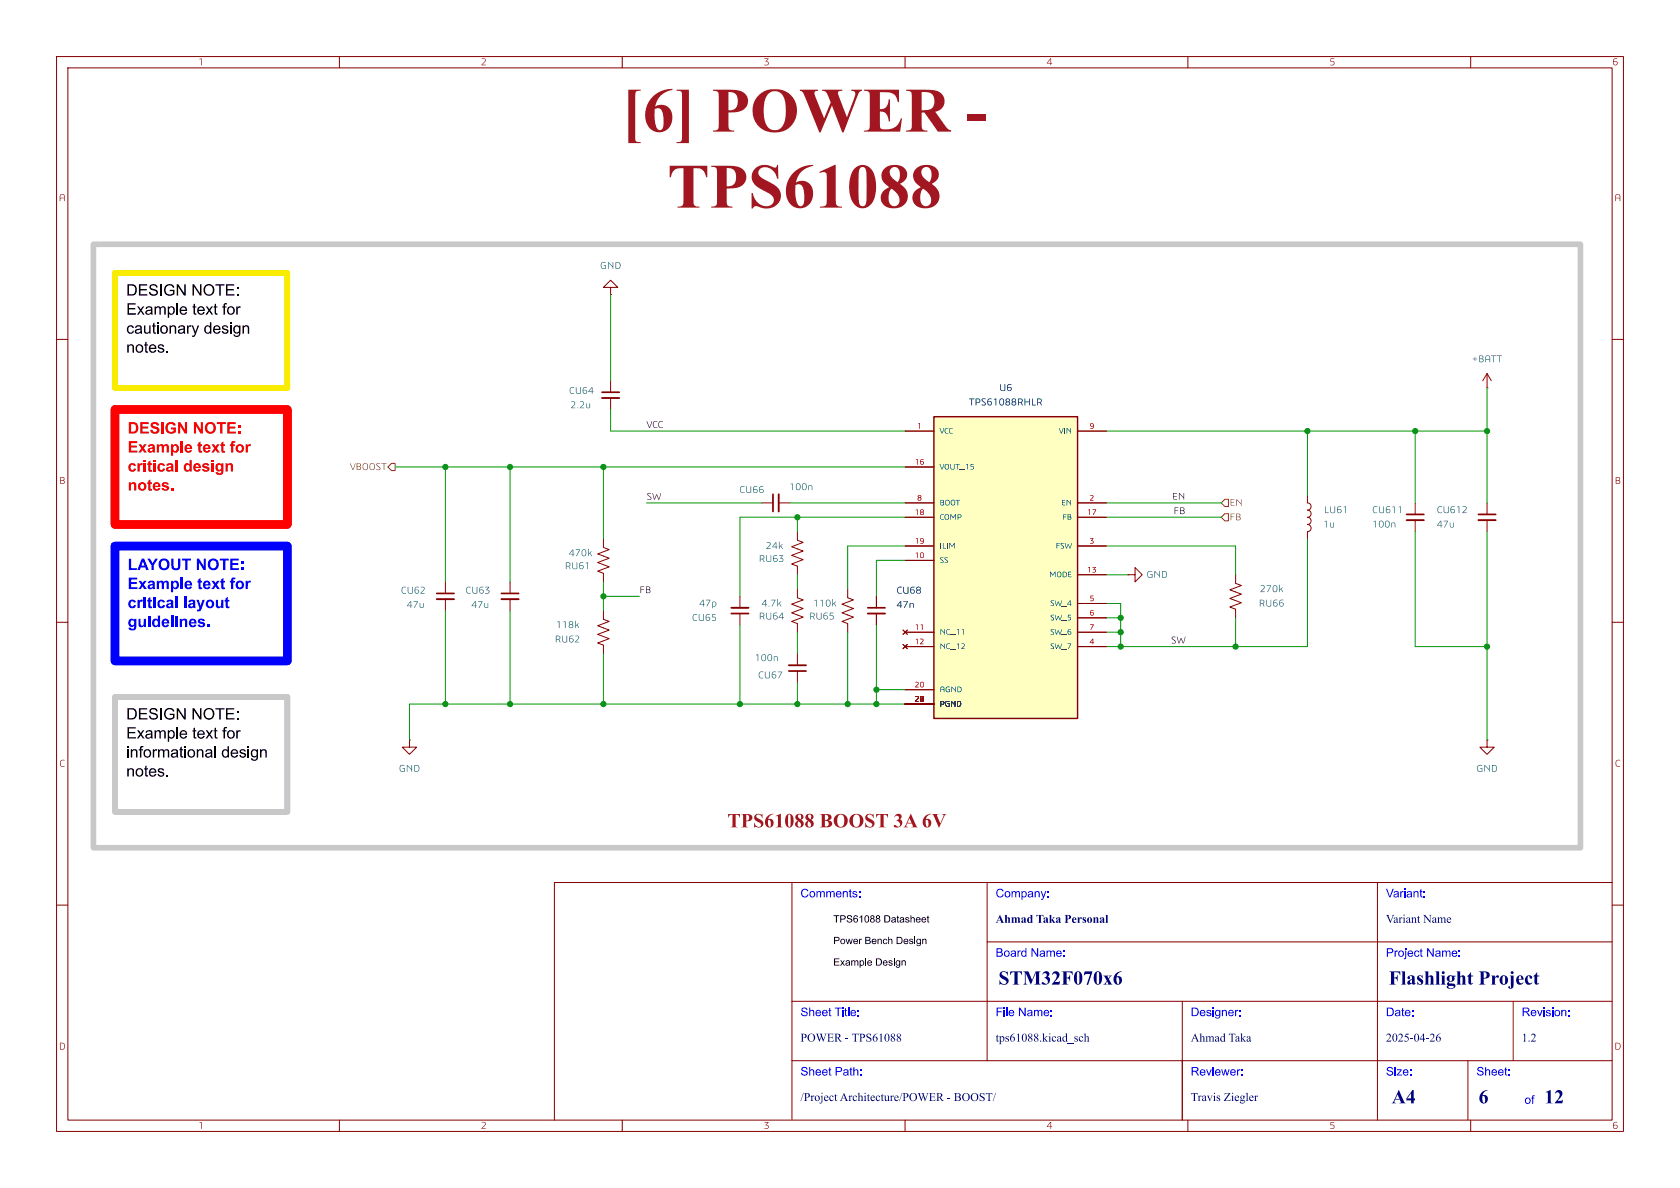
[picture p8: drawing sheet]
<svg xmlns="http://www.w3.org/2000/svg" width="297mm" height="210mm" viewBox="0 0 297 210" stroke-linecap="round" stroke-linejoin="round" font-family="sans-serif">
<g fill="none" stroke="#840000" stroke-width=".18">
<path d="M10 10h277v190h-277zM12 12h273v186h-273zM60 10v2M110 10v2M160 10v2M210 10v2M260 10v2M107.9 50.8h1.3l-1.3-1.3-1.2 1.3h1.2v1.3M107.9 52.1h.1M10 60h2M107.9 67.3v2M107.9 70.4v2"/>
<path d="M285 60h2M106.7 95.3v1.5l1 .4-2 .7 2 .8-2 .7 2 .8-2 .8 1 .3v1.6M134.6 88.9h2.1M137.7 88.9h2M141 94v1.5l1 .4-2 .7 2 .8-2 .8 2 .7-2 .8 1 .4v1.5M231.1 87.6v1.3a.64 .64 0 0 1 .7 .6 .64 .64 0 0 1-.7 .7 .64 .64 0 0 1 .7 .6 .64 .64 0 0 1-.7 .6 .64 .64 0 0 1 .7 .7 .64 .64 0 0 1-.7 .6 .64 .64 0 0 1 .7 .7 .64 .64 0 0 1-.7 .6M231.1 94v1.3M250.2 88.9v2M250.2 91.9v2.1M10 110h2M78.7 102.9v2M78.7 105.9v2.1"/>
<path d="M90.2 102.9v2M90.2 105.9v2.1M106.7 108v1.5l1 .4-2 .7 2 .8-2 .7 2 .8-2 .8 1 .3v1.6M130.8 105.4v2M130.8 108.5v2M141 104.1v1.6l1 .3-2 .8 2 .8-2 .7 2 .8-2 .8 1 .3v1.6M141 115.6v2M141 118.6v2.1M149.9 104.1v1.6l1 .3-2.1 .8 2.1 .8-2.1 .7 2.1 .8-2.1 .8 1.1 .3v1.6M154.9 105.4v2M154.9 108.5v2M199.4 101.6h1.3v-1.3l1.2 1.3-1.2 1.3v-1.3"/>
<path d="M199.4 101.6h.1M218.4 101.6v1.5l1.1 .4-2.1 .8 2.1 .7-2.1 .8 2.1 .8-2.1 .7 1 .4v1.5M285 110h2M72.4 130.8v1.3h1.3l-1.3 1.3-1.3-1.3h1.3M72.4 130.8h.1M262.9 130.8v1.3h1.3l-1.3 1.3-1.3-1.3h1.3M262.9 130.8h.1M140 156v42M174.5 156v31.5M243.5 156v42M285 156h-187v42M10 160h2"/>
<path d="M140 177h145M174.5 166.5h110.5M209 177v21M267.5 177v10.5M285 160h2M60 198v2M110 198v2M140 187.5h145M160 198v2M210 198v2M259.5 187.5v10.5M260 198v2"/>
</g>
<path d="M106.4 69.3h3.1M136.7 87.4v3M248.7 90.9h3M77.2 104.9h3.1M88.6 104.9h3.1M129.3 108.5h3M139.4 118.6h3.1M153.4 107.4h3.1" fill="none" stroke="#840000" stroke-width=".3"/>
<path d="M106.4 70.4h3.1M137.7 87.4v3M248.7 91.9h3M77.2 105.9h3.1M88.6 105.9h3.1M129.3 107.4h3M139.4 117.6h3.1M153.4 108.5h3.1" fill="none" stroke="#840000" stroke-width=".33"/>
<path d="M165.1 73.7h25.4v53.3h-25.4z" fill="#ffffc2"/>
<path d="M165.1 73.7h25.4v53.3h-25.4z" fill="none" stroke="#840000" stroke-width=".25"/>
<g fill="none" stroke="#840000" stroke-width=".18">
<path d="M160 76.2h5.1M190.5 76.2h5.1M262.9 68.6h.1M262.9 66v2.6M262.9 66l-.8 1.3M262.9 66l.8 1.3M160 88.9h5.1M160 91.4h5.1M160 96.5h5.1M160 82.6h5.1M160 99.1h5.1M190.5 88.9h5.1"/>
<path d="M190.5 91.4h5.1M190.5 96.5h5.1M262.9 88.9v2M262.9 91.9v2.1M159.6 111.4l.8 .7M159.6 113.9l.8 .8M160 111.8h5.1M160 114.3h5.1M160.4 111.4l-.8 .7M160.4 113.9l-.8 .8M190.5 101.6h5.1M190.5 106.7h5.1"/>
<path d="M190.5 109.2h5.1M190.5 111.8h5.1M190.5 114.3h5.1M160 121.9h5.1M160 124.5h5.1"/>
</g>
<path d="M261.4 90.9h3" fill="none" stroke="#840000" stroke-width=".3"/>
<path d="M261.4 91.9h3" fill="none" stroke="#840000" stroke-width=".33"/>
<path d="M69.2 81.9h.6v1.3h-.6l-.6-.6zM215.9 88.9l.6-.6h.7v1.2h-.7zM216.5 90.8h.7v1.3h-.7l-.6-.7z" fill="none" stroke="#725600" stroke-width=".18"/>
<g fill="none" stroke="#009600" stroke-width=".18">
<path d="M107.9 52.1v15.2M107.9 72.4v3.8h52.1M195.6 76.2h67.3M231.1 76.2v11.4M250.2 76.2v12.7M262.9 68.6v20.3M69.8 82.6h90.2M78.7 82.6v20.3M90.2 82.6v20.3M106.7 82.6v12.7M114.3 88.9h20.3M139.7 88.9h20.3"/>
<path d="M141 91.4v2.6M160 99.1h-5.1v6.3M160 96.5h-10.1v7.6M160 91.4h-29.2v14M195.6 88.9h20.3M195.6 91.4h20.3M195.6 96.5h22.8v5.1M231.1 95.3v19h-35.5M250.2 94v20.3h12.7M262.9 94v36.8M78.7 108v16.5M90.2 108v16.5"/>
<path d="M106.7 102.9v5.1M106.7 115.6v8.9M106.7 105.4h6.3M130.8 110.5v14M141 101.6v2.5M141 111.8v3.8M149.9 111.8v12.7M154.9 110.5v14M195.6 109.2h2.5M195.6 106.7h2.5v7.6M195.6 101.6h3.8M195.6 111.8h2.5"/>
<path d="M218.4 109.2v5.1M141 120.7v3.8M154.9 121.9h5.1M160 124.5h-87.6v6.3"/>
</g>
<path d="M20.3 96.5h30.5v20.3h-30.5z" fill="none" stroke="#00f" stroke-width="1.5"/>
<g fill="#00f">
<path d="M22.8 98.8h.4v1.6h1v.4h-1.4z"/>
<path d="M25.1 98.8h.4l.8 2h-.5l-.1-.5h-.8l-.2 .5h-.4l.3-.8h.9l-.2-.8-.3 .8h-.4z"/>
<path d="M26 98.8h.5l.5 .8 .4-.8h.5l-.7 1.1v.9h-.4v-.9z"/>
<path d="M28.3 99a1 1 0 0 1 1.5 .1 1 1 0 0 1-.2 1.5 1 1 0 0 1-1.5-.3l-.1-.5h.4a.59 .59 0 0 0 .7 .7 .59 .59 0 0 0 .4-.9 .56 .56 0 0 0-.6-.5 .56 .56 0 0 0-.5 .7h-.4z"/>
<path d="M30.3 98.8h.4v1.1a.44 .44 0 0 0 .1 .5 .44 .44 0 0 0 .6-.1l.1-1.5h.4v1.4a.8 .8 0 0 1-.8 .6 .8 .8 0 0 1-.8-.6z"/>
<path d="M32.2 98.8h1.6v.3h-.6v1.7h-.4v-1.7h-.6z"/>
<path d="M34.8 98.8h.4l.8 1.3v-1.3h.4v2h-.4l-.8-1.4v1.4h-.4z"/>
<path d="M37 99a1 1 0 0 1 1.5 .1 1 1 0 0 1-.2 1.5 1 1 0 0 1-1.5-.3l-.1-.5h.5a.59 .59 0 0 0 .6 .7 .59 .59 0 0 0 .4-.9 .56 .56 0 0 0-.6-.5 .56 .56 0 0 0-.4 .7h-.5z"/>
<path d="M38.9 98.8h1.5v.3h-.5v1.7h-.5v-1.7h-.5z"/>
<path d="M40.7 98.8h1.5v.3h-1.1v.4h1v.4h-1v.5h1.1v.4h-1.5z"/>
<path d="M42.6 99.3h.4v.4h-.4z"/>
<path d="M42.6 100.4h.4v.4h-.4z"/>
<path d="M22.8 102.1h1.5v.4h-1.1v.4h1v.3h-1v.6h1.1v.3h-1.5z"/>
</g>
<path d="M32.1 102.1v2" fill="none" stroke="#00f" stroke-width=".38"/>
<g fill="#00f">
<path d="M35.1 102.4l.4-.2v.5h.2v.3h-.2v.8h.2v.3a.42 .42 0 0 1-.5 0 .42 .42 0 0 1-.1-.5v-.6h-.2z"/>
<path d="M39.1 102.4l.4-.2v.5h.3v.3h-.3v.8h.3l-.1 .3a.42 .42 0 0 1-.5 0 .42 .42 0 0 1-.1-.5v-.6h-.2z"/>
<path d="M41 102.2l.6-.1v.3l-.4 .1v.2h.3v.3h-.3v1.1h-.3v-1.1h-.3v-.3h.3z"/>
<path d="M26.2 105.8l.4-.3v.5h.3v.3h-.3v.8l.3 .1-.1 .3a.42 .42 0 0 1-.5-.1 .42 .42 0 0 1-.1-.4v-.7h-.2z"/>
</g>
<path d="M31.2 105.5v2M32.8 105.5v2" fill="none" stroke="#00f" stroke-width=".38"/>
<g fill="#00f">
<path d="M39.9 105.8l.4-.3v.5h.2v.3h-.2v.8l.2 .1v.3a.42 .42 0 0 1-.5-.1 .42 .42 0 0 1-.1-.4v-.7h-.2z"/>
<path d="M27.1 109.6a.56 .56 0 0 1 .8 0v-.8h.4v2.1h-.4v-.3a.6 .6 0 0 1-.7 .2 .6 .6 0 0 1-.3-.7h.4a.35 .35 0 0 0 .3 .5 .35 .35 0 0 0 .3-.5 .34 .34 0 0 0-.3-.4 .34 .34 0 0 0-.3 .4h-.4z"/>
</g>
<path d="M30.4 108.8v2.1" fill="none" stroke="#00f" stroke-width=".38"/>
<path d="M20.3 48.3h30.5v20.3h-30.5z" fill="none" stroke="#faec00" stroke-width="1"/>
<g fill="#000">
<path d="M22.5 53.6h1.5v.2h-1.2v.7h1.1v.2h-1.1v.7h1.2v.2h-1.5zM22.5 50.3h.7a1.01 1.01 0 0 1 1 .9 1.01 1.01 0 0 1-.9 1.1h-.8v-.3h.7a.78 .78 0 0 0 .7-.7 .78 .78 0 0 0-.7-.8h-.4v1.5h-.3zM24.6 50.3h1.4v.2h-1.2v.6h1.1v.2h-1.1v.7h1.3v.3h-1.5zM26.6 50.4l.3-.1a.73 .73 0 0 1 1 .5h-.3a.46 .46 0 0 0-.5-.4 .46 .46 0 0 0-.4 .5l.1 .1a1.18 1.18 0 0 1 1.1 .6 .8 .8 0 0 1-.8 .7 .8 .8 0 0 1-.8-.7h.3a.55 .55 0 0 0 .5 .5 .55 .55 0 0 0 .6-.5l-.3-.2a1.02 1.02 0 0 1-1-.5zM27.1 57.2l.2-.2v.5h.3v.2h-.3v.9l.1 .2h.2v.2l-.5-.2v-1.1h-.2v-.2h.2zM29.3 50.5a.92 .92 0 0 1 1.5 .3l-.2 .1a.72 .72 0 0 0-1-.4 .72 .72 0 0 0-.3 1.1 .79 .79 0 0 0 1.3 .2v-.3h-.6v-.3h.9v.8a1.08 1.08 0 0 1-1.6 0 1.08 1.08 0 0 1 0-1.5zM31.2 50.3h.3l1.1 1.5v-1.5h.2v2h-.3l-1-1.6v1.6h-.3zM34 50.3h.3l1.1 1.5v-1.5h.2v2h-.3l-1-1.6v1.6h-.3zM34.2 53.8l.3-.1v.5h.2v.2h-.2v.8v.2h.2v.2l-.5-.1v-1.1h-.2v-.2h.2zM36.2 50.5a.99 .99 0 0 1 1.5 .1 .99 .99 0 0 1-.2 1.4 .99 .99 0 0 1-1.4-.2l-.1-.5h.3a.72 .72 0 0 0 .8 .7 .72 .72 0 0 0 .5-1 .69 .69 0 0 0-.8-.5 .69 .69 0 0 0-.5 .8h-.3zM36.3 57.7a.54 .54 0 0 1 .8 0v-.7h.3v2h-.3v-.2a.6 .6 0 0 1-.7 .1 .6 .6 0 0 1-.3-.6h.3a.43 .43 0 0 0 .4 .5 .43 .43 0 0 0 .3-.7 .4 .4 0 0 0-.4-.4 .4 .4 0 0 0-.3 .6h-.3zM37.9 53.8l.3-.1v.5h.2v.2h-.2v.8v.2h.2l.1 .2-.5-.1-.1-1.1h-.1v-.2h.1z"/>
<path d="M38.1 50.3h1.6v.2h-.7v1.8h-.3v-1.8h-.6zM39.6 53.7l.5-.1v.2a.26 .26 0 0 0-.3 .1 .26 .26 0 0 0 0 .3h.2v.2h-.2v1.2h-.3v-1.2h-.2v-.2h.2zM40 50.3h1.4v.2h-1.2v.6h1.1v.2h-1.1v.7h1.2v.3h-1.4zM41.9 50.8h.2v.3h-.2zM41.9 52h.2v.3h-.2zM25.7 60.5l.2-.1v.5h.3v.2h-.3v.8l.1 .2h.2v.2l-.5-.1v-1.1h-.2v-.2h.2zM22.5 128.5h1.5v.3h-1.2v.6h1.1v.2h-1.1v.7h1.2v.3h-1.5zM22.5 125.2h.7a1.01 1.01 0 0 1 1 1 1.01 1.01 0 0 1-.9 1h-.8v-.2h.7a.78 .78 0 0 0 .7-.8 .78 .78 0 0 0-.7-.8h-.4v1.6h-.3zM24.6 125.2h1.4v.2h-1.2v.6h1.1v.3h-1.1v.7h1.3v.2h-1.5zM24.8 132l.6-.1-.1 .2a.26 .26 0 0 0-.3 0 .26 .26 0 0 0 0 .4h.3v.1h-.3v1.3h-.3v-1.3h-.2v-.1h.2zM25.7 135.5l.2-.2v.5h.3v.2h-.3v.9l.1 .1h.2v.3l-.5-.2v-1.1h-.2v-.2h.2zM26.6 125.3l.3-.1a.73 .73 0 0 1 1 .5l-.3 .1a.46 .46 0 0 0-.5-.4 .46 .46 0 0 0-.4 .4l.1 .1a1.18 1.18 0 0 1 1.1 .6 .8 .8 0 0 1-.8 .7 .8 .8 0 0 1-.8-.7h.3a.55 .55 0 0 0 .5 .5 .55 .55 0 0 0 .6-.4l-.3-.2a1.02 1.02 0 0 1-1-.6z"/>
<path d="M29.3 125.4a.92 .92 0 0 1 1.5 .3l-.2 .1a.72 .72 0 0 0-1-.3 .72 .72 0 0 0-.3 1 .79 .79 0 0 0 1.3 .3v-.4h-.6v-.2h.9v.7a1.08 1.08 0 0 1-1.6 .1 1.08 1.08 0 0 1 0-1.6zM31.2 125.2h.3l1.1 1.6v-1.6h.2v2h-.3l-1-1.6v1.6h-.3zM31.9 132.1l.2-.2v.6h.3v.1h-.3v.9l.1 .2h.2v.2l-.5-.1v-1.2h-.2v-.1h.2zM34 125.2h.3l1.1 1.6v-1.6h.2v2h-.3l-1-1.6v1.6h-.3zM34.2 128.7l.3-.1v.5h.2v.2h-.2v.8v.2h.2v.3l-.5-.2v-1.1h-.2v-.2h.2zM36.2 125.4a.99 .99 0 0 1 1.5 .1 .99 .99 0 0 1-.2 1.5 .99 .99 0 0 1-1.4-.3l-.1-.5h.3a.72 .72 0 0 0 .8 .8 .72 .72 0 0 0 .5-1.1 .69 .69 0 0 0-.8-.5 .69 .69 0 0 0-.5 .8h-.3zM37.9 128.7l.3-.1v.5h.2v.2h-.2v.8v.2h.2l.1 .3-.5-.2-.1-1.1h-.1v-.2h.1zM38.1 125.2h1.6v.2h-.7v1.8h-.3v-1.8h-.6zM39.6 128.6l.5-.1v.2a.26 .26 0 0 0-.3 .1 .26 .26 0 0 0 0 .3h.2v.2h-.2v1.3h-.3v-1.3h-.2v-.2h.2zM40 125.2h1.4v.2h-1.2v.6h1.1v.3h-1.1v.7h1.2v.2h-1.4zM39.4 132.6a.54 .54 0 0 1 .8 0v-.7h.3v2h-.3v-.2a.6 .6 0 0 1-.7 .1 .6 .6 0 0 1-.3-.6h.3a.43 .43 0 0 0 .5 .5 .43 .43 0 0 0 .2-.6 .4 .4 0 0 0-.4-.5 .4 .4 0 0 0-.3 .6h-.3zM41.9 125.7h.2v.3h-.2z"/>
<path d="M41.9 126.9h.2v.3h-.2zM43.8 131.9h.3v.3h-.3z"/>
</g>
<path d="M28.5 50.3v2M28.5 125.2v2" fill="none" stroke="#000" stroke-width=".26"/>
<path d="M31.3 53.6v2M31.3 128.5v2.1M38 131.9v2" fill="none" stroke="#000" stroke-width=".25"/>
<path d="M20.3 123.2h30.5v20.3h-30.5z" fill="none" stroke="#c8c8c8" stroke-width="1"/>
<path d="M20.3 72.4h30.5v20.3h-30.5z" fill="none" stroke="#f00" stroke-width="1.5"/>
<g fill="#f00">
<path d="M22.8 74.6h.7a1.01 1.01 0 0 1 1 1 1.01 1.01 0 0 1-1 1h-.7v-.3h.4a.69 .69 0 0 0 .9-.7 .69 .69 0 0 0-.9-.6v1.3h-.4z"/>
<path d="M24.8 74.6h1.5v.4h-1.1v.4h1v.3h-1v.6h1.1v.3h-1.5z"/>
<path d="M26.8 74.8a.82 .82 0 0 1 1.3 .4h-.4a.32 .32 0 0 0-.3-.3 .32 .32 0 0 0-.3 .4 1.05 1.05 0 0 1 1.1 .6 .81 .81 0 0 1-.8 .8 .81 .81 0 0 1-.8-.7h.4a.39 .39 0 0 0 .4 .4 .39 .39 0 0 0 .3-.5 .99 .99 0 0 1-1.1-.7z"/>
</g>
<path d="M28.7 74.6v2" fill="none" stroke="#f00" stroke-width=".4"/>
<g fill="#f00">
<path d="M29.5 74.9a.95 .95 0 0 1 1.6 .3l-.4 .1a.57 .57 0 0 0-.8-.3 .57 .57 0 0 0-.2 .8 .6 .6 0 0 0 .4 .5 .6 .6 0 0 0 .6-.1v-.3h-.5v-.3h.9v.8a1.09 1.09 0 0 1-1.6 0 1.09 1.09 0 0 1 0-1.5z"/>
<path d="M31.5 74.6h.4l.8 1.4v-1.4h.4v2h-.4l-.8-1.3v1.3h-.4z"/>
<path d="M34.3 74.6h.4l.8 1.4v-1.4h.4v2h-.4l-.8-1.3v1.3h-.4z"/>
<path d="M36.5 74.9a1 1 0 0 1 1.4 .1 1 1 0 0 1-.2 1.4 1 1 0 0 1-1.4-.2l-.1-.6h.4a.59 .59 0 0 0 .7 .7 .59 .59 0 0 0 .4-.8 .56 .56 0 0 0-.6-.5 .56 .56 0 0 0-.5 .6h-.4z"/>
<path d="M38.3 74.6h1.6v.4h-.6v1.6h-.4v-1.6h-.6z"/>
<path d="M40.2 74.6h1.5v.4h-1.1v.4h1v.3h-1v.6h1.1v.3h-1.5z"/>
<path d="M42.1 75.2h.4v.4h-.4z"/>
<path d="M42.1 76.3h.4v.3h-.4z"/>
<path d="M22.8 78h1.5v.3h-1.1v.5h1v.3h-1v.6h1.1v.3h-1.5z"/>
</g>
<path d="M32.1 78v2" fill="none" stroke="#f00" stroke-width=".38"/>
<g fill="#f00">
<path d="M35.1 78.3l.4-.3v.5h.2v.4h-.2v.8h.2v.3a.42 .42 0 0 1-.5 0 .42 .42 0 0 1-.1-.5v-.6h-.2z"/>
<path d="M39.1 78.3l.4-.3v.5h.3v.4h-.3v.8h.3l-.1 .3a.42 .42 0 0 1-.5 0 .42 .42 0 0 1-.1-.5v-.6h-.2z"/>
<path d="M41 78.1l.6-.1v.3h-.4v.2h.3v.3h-.3v1.2h-.3v-1.2h-.3v-.3h.3z"/>
<path d="M26.2 81.6l.4-.2v.5h.3v.3h-.3v.8h.3l-.1 .4a.42 .42 0 0 1-.5-.1 .42 .42 0 0 1-.1-.5v-.6h-.2z"/>
</g>
<path d="M31.2 81.4v2" fill="none" stroke="#f00" stroke-width=".38"/>
<g fill="#f00">
<path d="M32.7 82.1a.56 .56 0 0 1 .8 0v-.7h.4v2h-.4v-.3a.6 .6 0 0 1-.7 .2 .6 .6 0 0 1-.3-.7h.4a.35 .35 0 0 0 .3 .5 .35 .35 0 0 0 .3-.5 .34 .34 0 0 0-.3-.4 .34 .34 0 0 0-.3 .4h-.4z"/>
<path d="M26.2 85l.4-.2v.5h.3v.3h-.3v.8h.3l-.1 .3a.42 .42 0 0 1-.5 0 .42 .42 0 0 1-.1-.5v-.6h-.2z"/>
</g>
<path d="M16.5 43.2h262.9v106.7h-262.9z" fill="none" stroke="#c8c8c8" stroke-width="1"/>
<g fill="none" stroke="#840000" stroke-width=".18">
<path d="M160 76.2h5.1M190.5 76.2h5.1M160 88.9h5.1M160 91.4h5.1M160 96.5h5.1M160 82.6h5.1M160 99.1h5.1M190.5 88.9h5.1M190.5 91.4h5.1M190.5 96.5h5.1M154.9 105.4v2M154.9 108.5v2"/>
<path d="M159.6 111.4l.8 .7M159.6 113.9l.8 .8M160 111.8h5.1M160 114.3h5.1M160.4 111.4l-.8 .7M160.4 113.9l-.8 .8M190.5 101.6h5.1M190.5 106.7h5.1M190.5 109.2h5.1M190.5 111.8h5.1M190.5 114.3h5.1M160 121.9h5.1"/>
<path d="M160 124.5h5.1"/>
</g>
<g fill="#009600" stroke="#009600" stroke-width=".18">
<circle cx="262.9" cy="76.2" r=".46"/>
<circle cx="198.1" cy="114.3" r=".46"/>
<circle cx="218.4" cy="114.3" r=".46"/>
<circle cx="262.9" cy="114.3" r=".46"/>
<circle cx="250.2" cy="76.2" r=".46"/>
<circle cx="231.1" cy="76.2" r=".46"/>
<circle cx="90.2" cy="82.6" r=".46"/>
<circle cx="78.7" cy="82.6" r=".46"/>
<circle cx="90.2" cy="124.5" r=".46"/>
<circle cx="106.7" cy="124.5" r=".46"/>
<circle cx="106.7" cy="105.4" r=".46"/>
<circle cx="78.7" cy="124.5" r=".46"/>
<circle cx="106.7" cy="82.6" r=".46"/>
<circle cx="130.8" cy="124.5" r=".46"/>
<circle cx="141" cy="124.5" r=".46"/>
<circle cx="141" cy="91.4" r=".46"/>
<circle cx="149.9" cy="124.5" r=".46"/>
<circle cx="154.9" cy="121.9" r=".46"/>
<circle cx="154.9" cy="124.5" r=".46"/>
<circle cx="198.1" cy="109.2" r=".46"/>
<circle cx="198.1" cy="111.8" r=".46"/>
</g>
<g font-size="11.1" fill="#a21622">
<text x="109.9" y="26.2">[6] POWER -</text>
<text x="118" y="39.6">TPS61088</text>
</g>
<text font-size="3.5" fill="#a21622" x="128.6" y="146.7">TPS61088BOOST3A6V</text>
<g font-size="3.5" fill="#00007f">
<text x="176.5" y="174.9">STM32F070x6</text>
<text x="245.5" y="174.9">FlashlightProject</text>
<text x="246" y="195.9">A4</text>
<text x="261.4" y="196">6</text>
<text x="273" y="196">12</text>
</g>
<g font-size="2.8">
<text x="22.3" y="56.8">Example text for</text>
<text x="22.3" y="60.1">cautionary design</text>
<text x="22.3" y="63.5">notes.</text>
<text x="22.3" y="131.7">Example text for</text>
<text x="22.3" y="135">informational design</text>
<text x="22.3" y="138.4">notes.</text>
</g>
<g font-size="2.8" fill="#f00">
<text x="22.6" y="81.1">Example text for</text>
<text x="22.6" y="84.5">critical design</text>
<text x="22.6" y="87.9">notes.</text>
</g>
<g font-size="2.8" fill="#00f">
<text x="22.6" y="105.3">Example text for</text>
<text x="22.6" y="108.6">critical layout</text>
<text x="22.6" y="112">guidelines.</text>
</g>
<g font-size="2.1" fill="#00f">
<text x="141.5" y="159.2">Comments:</text>
<text x="176" y="159.2">Company:</text>
<text x="245" y="159.2">Variant:</text>
<text x="176" y="169.7">Board Name:</text>
<text x="245" y="169.7">Project Name:</text>
<text x="141.5" y="180.2">Sheet Title:</text>
<text x="176" y="180.2">File Name:</text>
<text x="210.5" y="180.2">Designer:</text>
<text x="245" y="180.2">Date:</text>
<text x="269" y="180.2">Revision:</text>
<text x="141.5" y="190.7">Sheet Path:</text>
<text x="210.5" y="190.7">Reviewer:</text>
<text x="245" y="190.7">Size:</text>
<text x="261" y="190.7">Sheet:</text>
<text x="269.5" y="195.7">of</text>
</g>
<g font-size="2.1" fill="#00007f">
<text x="176" y="163.7">AhmadTakaPersonal</text>
<text x="245" y="163.7">VariantName</text>
<text x="141.5" y="184.7">POWER- TPS61088</text>
<text x="176" y="184.7">tps61088.kicad_sch</text>
<text x="210.5" y="184.7">AhmadTaka</text>
<text x="245" y="184.7">2025-04-26</text>
<text x="269" y="184.7">1.2</text>
<text x="141.5" y="195.2">/ProjectArchitecture/POWER- BOOST/</text>
<text x="210.5" y="195.2">TravisZiegler</text>
</g>
<g font-size="1.8" fill="#840000">
<text x="35" y="11.9">1</text>
<text x="85" y="11.9">2</text>
<text x="135" y="11.9">3</text>
<text x="185" y="11.9">4</text>
<text x="235" y="11.9">5</text>
<text x="285" y="11.9">6</text>
<text x="10.4" y="35.9">A</text>
<text x="285.4" y="35.9">A</text>
<text x="10.4" y="85.9">B</text>
<text x="285.4" y="85.9">B</text>
<text x="10.5" y="135.9">C</text>
<text x="285.5" y="135.9">C</text>
<text x="10.4" y="185.9">D</text>
<text x="285.4" y="185.9">D</text>
<text x="35" y="199.9">1</text>
<text x="85" y="199.9">2</text>
<text x="135" y="199.9">3</text>
<text x="185" y="199.9">4</text>
<text x="235" y="199.9">5</text>
<text x="285" y="199.9">6</text>
</g>
<g font-size="1.8" fill="#006464">
<text x="106.1" y="47.9">GND</text>
<text x="260.2" y="64.4">+BATT</text>
<text x="100.6" y="70">CU64</text>
<text x="176.6" y="69.5">U6</text>
<text x="100.8" y="72.5">2.2u</text>
<text x="171.3" y="72">TPS61088RHLR</text>
<text x="130.7" y="87.5">CU66</text>
<text x="139.5" y="87">100n</text>
<text x="233.9" y="93.6">1u</text>
<text x="234.1" y="91.1">LU61</text>
<text x="242.6" y="91.1">CU611</text>
<text x="242.6" y="93.6">100n</text>
<text x="254" y="91.1">CU612</text>
<text x="254" y="93.6">47u</text>
<text x="99.8" y="101">RU61</text>
<text x="100.5" y="98.7">470k</text>
<text x="134.1" y="99.7">RU63</text>
<text x="135.4" y="97.4">24k</text>
<text x="70.9" y="105.3">CU62</text>
<text x="71.9" y="107.8">47u</text>
<text x="82.3" y="105.3">CU63</text>
<text x="83.3" y="107.8">47u</text>
<text x="123.6" y="107.6">47p</text>
<text x="134.6" y="107.6">4.7k</text>
<text x="143.7" y="107.6">110k</text>
<text x="158.5" y="105.3">CU68</text>
<text x="158.5" y="107.8">47n</text>
<text x="202.7" y="102.5">GND</text>
<text x="222.5" y="107.6">RU66</text>
<text x="222.7" y="105">270k</text>
<text x="98.1" y="113.9">RU62</text>
<text x="98.3" y="111.4">118k</text>
<text x="122.3" y="110.1">CU65</text>
<text x="134.1" y="109.9">RU64</text>
<text x="143" y="109.9">RU65</text>
<text x="133.4" y="117.2">100n</text>
<text x="134" y="120.3">CU67</text>
<text x="70.5" y="136.8">GND</text>
<text x="261" y="136.8">GND</text>
</g>
<g font-size="1.8" fill="#0f0f0f">
<text x="114.3" y="75.9">VCC</text>
<text x="114.3" y="88.6">SW</text>
<text x="207.2" y="88.6">EN</text>
<text x="207.5" y="91.1">FB</text>
<text x="113" y="105.1">FB</text>
<text x="207" y="114">SW</text>
</g>
<g font-size="1.8" fill="#725600">
<text x="61.9" y="83.4">VBOOST</text>
<text x="217.4" y="89.8">EN</text>
<text x="217.4" y="92.3">FB</text>
</g>
<g font-size="1.8">
<text x="147.3" y="167.1">Power Bench Design</text>
<text x="147.3" y="163.3">TPS61088 Datasheet</text>
<text x="147.3" y="170.9">Example Design</text>
</g>
<g font-size="1.4" fill="#a90000">
<text x="162.1" y="75.9">1</text>
<text x="192.6" y="75.9">9</text>
<text x="161.7" y="82.3">16</text>
<text x="162.1" y="88.6">8</text>
<text x="192.6" y="88.6">2</text>
<text x="161.7" y="91.2">18</text>
<text x="192.2" y="91.2">17</text>
<text x="161.7" y="96.3">19</text>
<text x="161.7" y="98.8">10</text>
<text x="192.2" y="101.3">13</text>
<text x="192.6" y="96.3">3</text>
<text x="192.6" y="106.4">5</text>
<text x="161.7" y="111.5">11</text>
<text x="192.6" y="109">6</text>
<text x="192.6" y="111.5">7</text>
<text x="161.7" y="114">12</text>
<text x="192.6" y="114">4</text>
<text x="161.7" y="121.7">20</text>
<text x="161.7" y="124.2">21</text>
<text x="162.5" y="124.2">7</text>
</g>
<g font-size="1.4" fill="#006464">
<text x="166.1" y="76.9">VCC</text>
<text x="187.2" y="76.9">VIN</text>
<text x="166.1" y="83.3">VOUT_15</text>
<text x="166.1" y="89.6">BOOT</text>
<text x="187.6" y="89.6">EN</text>
<text x="166.1" y="92.2">COMP</text>
<text x="187.8" y="92.2">FB</text>
<text x="166.1" y="97.2">ILIM</text>
<text x="166.1" y="99.8">SS</text>
<text x="186.6" y="97.2">FSW</text>
<text x="185.5" y="102.3">MODE</text>
<text x="185.7" y="107.4">SW_4</text>
<text x="166.1" y="112.5">NC_11</text>
<text x="185.7" y="109.9">SW_5</text>
<text x="185.7" y="112.5">SW_6</text>
<text x="166.1" y="115">NC_12</text>
<text x="185.7" y="115">SW_7</text>
<text x="166.1" y="122.6">AGND</text>
<text x="166.1" y="125.2">PGND</text>
</g>
</svg>
